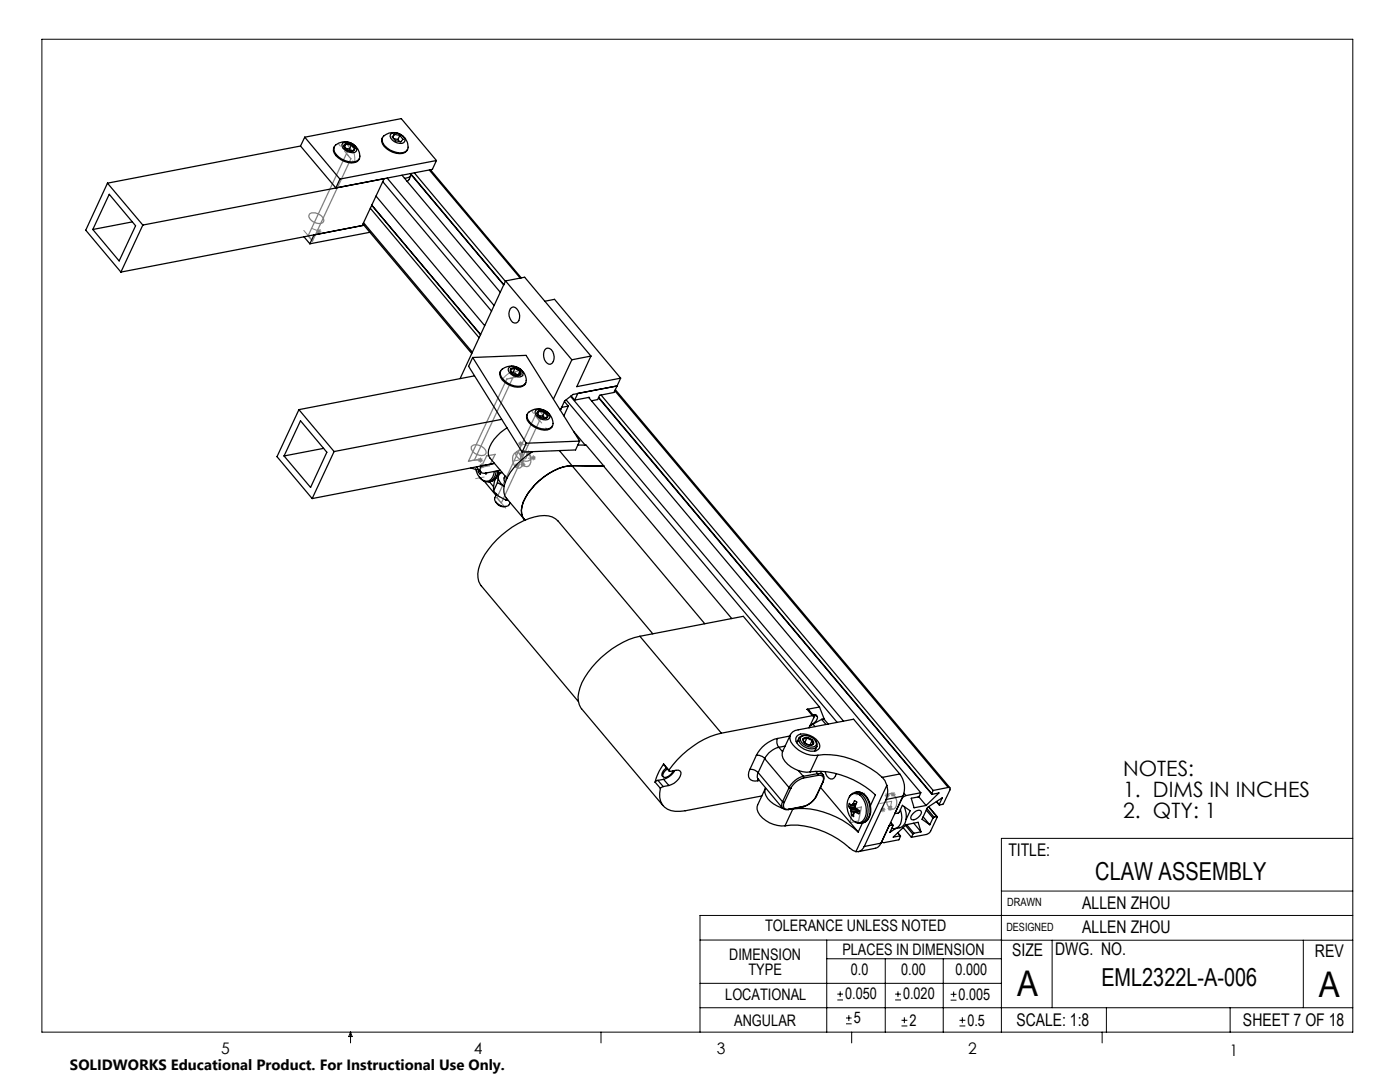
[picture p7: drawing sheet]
<svg xmlns="http://www.w3.org/2000/svg" width="279mm" height="216mm" viewBox="0 0 279 216" stroke-linecap="round" stroke-linejoin="round" font-family="sans-serif">
<g fill="none" stroke="#000" stroke-width=".2">
<path d="M8.4 7.8h261.6v198.2h-261.6zM199.8 177.8h70.2M270 167.3h-70.2v38.7M139.7 187.6h60.2M139.7 196.2h60.1M165 187.6v18.4M165 191.3h34.8M167.1 199.5h1.1M167.1 198.4h1.1M167.7 197.8v1.1M176.7 191.3v14.7M178.6 199.5h1.2"/>
<path d="M178.6 198.4h1.2M179.2 197.8v1.1M188.2 191.3v14.7M189.7 199.6h1.2M189.7 198.4h1.2M190.3 197.8v1.2M199.8 187.6h70.2M210 187.6v13.5M260.1 187.6v13.5M270 182.7h-130.3v23.3M70 206v2.1M70 206l.3 .8h-.7z"/>
<path d="M119.9 206v2.1M139.7 201.1h130.3M168.8 204.3h1.2M168.8 203.1h1.2M169.4 202.6v1.1M170 206v2.1M179.9 204.7h1.2M179.9 203.6h1.2M180.5 203v1.2M191.5 204.7h1.2M191.5 203.6h1.2M192.1 203v1.2"/>
<path d="M220 206v2.1M220.8 201.1v4.9M245.5 201.1v4.9"/>
</g>
<g fill="none" stroke="#808080" stroke-width=".2">
<path d="M63.1 46.1h1M63.3 45.8l.7 .7M63.6 45.6v1.1M64 45.8l-.7 .7M95.4 91.8h1M95.5 91.5l.7 .7M95.6 93h1M95.8 92.6l.7 .7M95.9 91.3v1M96.1 92.5v1M96.2 91.5l-.7 .7M96.5 92.6l-.7 .7"/>
<path d="M102.7 92.9h1M102.8 92.6l.7 .7M103.2 92.4v1M103.4 88.5h1M103.5 92.6l-.7 .7M103.5 88.2l.7 .7M103.6 90.7h1M103.7 90.3l.7 .7M103.9 92.7h.9M103.9 88.1v.9M104 92.4l.7 .7M104.1 90.2v1"/>
<path d="M104.2 88.2l-.7 .7M104.4 92.2v1M104.4 90.3l-.7 .7M104.7 92.4l-.7 .7M105 90.4h1M105.1 90l.7 .7M105.5 89.9v1M105.8 90l-.7 .7M105.9 91.4h1M106.1 91l.7 .7M106.4 90.8v1.1M106.8 91l-.7 .7"/>
<path d="M176.6 158.7h1M176.7 158.4l.7 .7M177.1 158.2v1M177.4 158.4l-.7 .7M177.7 158.5h1.1M177.9 158.2l.7 .7M178.2 158v1M178.6 158.2l-.7 .7M169.7 161.7h1M169.8 161.4l.7 .7M170.1 161.2v1M170.5 161.4l-.7 .7"/>
<path d="M175.7 161.6h1M175.9 161.2l.7 .7M176.2 161.1v1M176.6 161.2l-.7 .7M177.1 161.3h1.1M177.3 160.9l.7 .7M177.6 160.8v1M178 160.9l-.7 .7"/>
</g>
<g fill="none" stroke="#808080" stroke-width=".25">
<path d="M69.1 28.6l1.1 .3 .6 .7-.5 .6-1-.3-.6-.7zM69.1 30.7l.9 1-7.6 16.4-.9-1zM61.8 42.7a1.95 1.95 0 0 1 2.8 1.4 1.52 1.52 0 0 1-2.3 0l-.4-.3a.79 .79 0 0 1-.1-1.1zM101.1 75.6l1.2-.2-7.6 16.4-1.2 .2zM101.9 73.6l.9-.2 1 .6 .1 .7-.9 .2-.9-.6zM94.1 89.1a1.97 1.97 0 0 1 2.9 .9 .74 .74 0 0 1-.3 .8 .74 .74 0 0 1-.7 .1 1.8 1.8 0 0 1-1.9-1.8zM97.1 91l1.7-.3-1.1 2.2-1.7 .3zM102.6 90.6l.1-.1a.95 .95 0 0 1 1.4 .6 1.52 1.52 0 0 1-.6 2.3 1.94 1.94 0 0 1-.9-2.8zM103 90.2a1.96 1.96 0 0 1 2.9 1.3 1.32 1.32 0 0 1-2 .3l-.6-.6a.81 .81 0 0 1-.3-1zM104.2 90.2a1.1 1.1 0 0 1 1.7 .9 1.39 1.39 0 0 1-.8 2 1.9 1.9 0 0 1-.9-2.9zM105.4 90.4l.2 .3h-.5zM106.8 82.9l.9 1.1-7.7 16.4-.8-1.1z"/>
<path d="M107.6 82l1.1 .2 .6 .7-.4 .6-1.1-.3-.6-.7zM177.3 158.5a.95 .95 0 0 1 1.5 .7 1.55 1.55 0 0 1-.7 2.3 1.9 1.9 0 0 1-.8-3zM170.2 161.4l1.7-.4-.6 2.8-1.6 .3zM177.5 161l.4-.1-.3 .4z"/>
</g>
<path d="M70.6 30.4l.2 1.9M101.7 74.4l-1.4 1.2M107.4 81.6h-.6l-.5 .3" fill="none" stroke="#808080" stroke-width=".2" stroke-dasharray="15.2 1.3 1.3 1.3" stroke-linecap="butt"/>
<path d="M69.2 29.7a.85 .85 0 0 0 1.5-.1 1.18 1.18 0 0 0-1.9-.6l.1 .3 .3 .4M102.2 73.6a.7 .7 0 0 0 .5 1.1l.3 .1a.57 .57 0 0 0 .9-.3 .57 .57 0 0 0-.5-.8l-.7-.2-.5 .1M108.8 82.4a.86 .86 0 0 0-1.5 .1 1.19 1.19 0 0 0 1.9 .6v-.4l-.4-.3" fill="none" stroke="#808080" stroke-width=".2" stroke-dasharray="15.2 1.3 1.3 1.3" stroke-dashoffset="14.6" stroke-linecap="butt"/>
<g fill="none" stroke="#808080" stroke-width=".2" stroke-dasharray="15.2 1.3 1.3 1.3">
<path d="M69.7 29.4l-.5 1.2M70.3 30l-1.1-1.3M70.3 30l.3 .4M70.8 32.3l-.1 .2M62.4 48.1l-1.8-2.1M63.7 46.1l-1.5-.5M100.3 75.6v.2M102.2 74.3l1.5-.3M102.2 74.3l-.5 .1M102.9 74.1l-.5 1.3M93.5 92l2.4-.4M94.9 95.5l1.7-.3"/>
<path d="M95.9 91.8l-1.3 .1M99.2 99.3l1.7 2.1M103.9 88.5l1.5 .4M104.9 91.5l.6-1.1M104.9 91.5l-2.3 .5M105.3 90.5h.2M106.3 81.9l-.1 .2M106.5 91.3l-1.1 .1M107.7 82l1.1 1.4M107.7 82l-.3-.4M108.3 82.7l-.6 1.2M170.8 158.6l1.7-.3"/>
<path d="M178 159.9l-.3 1.4M178 159.9l-2.4 .4M177.6 161.1h.2"/>
</g>
<path d="M70.7 32.5l-3.1-3.7M106.2 82.1l3 3.7" fill="none" stroke="#808080" stroke-width=".2" stroke-dasharray="15.2 1.3 1.3 1.3" stroke-dashoffset="14.8"/>
<path d="M100.3 75.8l4.2-.8" fill="none" stroke="#808080" stroke-width=".2" stroke-dasharray="15.2 1.3 1.3 1.3" stroke-dashoffset="15"/>
<g fill="none" stroke="#000" stroke-width=".25">
<path d="M21.4 36.5l7.1 8.4M21.4 36.5l-4.3 9.4 7 8.4M21.8 38.8l5.3 6.2-3.3 7.1-5.3-6.3zM60 29.1l-38.6 7.4M60 29.1l7 8.4M60.8 27.4l-.8 1.7M60.8 27.4l7 8.3M60.8 27.4l19.3-3.7 7 8.3M66.7 29.3a1.61 1.61 0 0 0 .8 2.2 3.8 3.8 0 0 0 3.7 .8l.6-.7M66.9 29.1a2.95 2.95 0 0 1 3.2-.5 2.95 2.95 0 0 1 1.7 2.9 2.11 2.11 0 0 1-3 .5 2.86 2.86 0 0 1-2.2-2.5zM67.8 35.7l-.8 1.8M68.4 28.6a1.95 1.95 0 0 1 2.8 1.3 .89 .89 0 0 1-1.3 .5 1.94 1.94 0 0 1-1.7-1.5z"/>
<path d="M68.7 29.2a1.66 1.66 0 0 0 1.6 1M68.7 29.2l.2 .4M68.8 29.6l.9 .1M69.1 28.6l1.1 .3M69.1 28.6a.43 .43 0 0 0-.4 .6M69.1 28.6l-.4 .6M69.1 28.6l.5 .3h.6M69.1 28.6l-.3 .8M69.7 29.7l.4 .5M70.2 28.9l.6 .7M70.2 28.9l.2 .5 .4 .2M70.2 28.9l-.5 .8"/>
<path d="M70.2 30.2h.1M70.8 29.6a.48 .48 0 0 1-.5 .6M70.8 29.6l-.5 .6M75 39.1l21.7 25.9M76.3 27.4a1.61 1.61 0 0 0 .9 2.3 3.7 3.7 0 0 0 3.6 .7l.6-.6M76.4 36.2l21.7 25.9M76.4 27.3a2.93 2.93 0 0 1 3.4-.6 2.93 2.93 0 0 1 1.6 2.9 1.67 1.67 0 0 1-2.3 .8 3.7 3.7 0 0 1-2.8-2.3zM77.3 35.5l21.3 25.5M78.1 26.6a2.14 2.14 0 0 1 2.7 1.3v.3a1.16 1.16 0 0 1-1.6 .3 1.68 1.68 0 0 1-1.3-1.6zM78.6 27.7l.8 .1M78.7 26.8l-.4 .5 .6 .8 1.1 .2 .4-.5-.6-.8M78.7 26.8l1.1 .2"/>
<path d="M78.7 26.8l-.3 .7M79.4 27.8l.3 .5M79.8 27l-.4 .8M80.2 35l19.6 23.3M80.7 35.6a1.48 1.48 0 0 0 1.4-.7l-.4 .9-.5 .4M81.9 34.6l18.6 22.3M82 34.6l18.5 22.2M82.7 34.5l18.2 21.6M85.7 33.9l18.1 21.6M85.9 33.9l18.1 21.6M87.1 32l-19.3 3.7M87.1 32l-.8 1.8-19.3 3.7"/>
<path d="M26.4 44.3l-7.9 1.5M28.5 44.9l48.2-9.2-4.4 9.3-48.2 9.3M28.5 44.9l-4.4 9.4M60.7 47.3l1.1 1.3M72.4 44.7l21.8 25.9M72.6 44.4l21.7 25.9M72.6 44.9l-9.9 2-.9 1.7M73.8 46.4l-12 2.2M73.9 41.6l21.7 25.8M74.2 40.9l21.7 25.8M74.2 41l21.7 25.8M100.9 56.1l13.2 15.7"/>
<path d="M100.9 56.1l-9.1 19.4M100.9 56.1l3.8-.8 13.2 15.7M94.3 71.3l10.7-.4 10.7 17.1M94.3 71.3l10.7 17.1M94.3 71.3l-.8 1.8 10.7 17.1M94.7 75l-35 6.7M99.9 74a1.71 1.71 0 0 0 .8 2.3 3.7 3.7 0 0 0 3.7 .7l.3-.2 .3-.4M100 73.8a2.95 2.95 0 0 1 3.3-.5 2.95 2.95 0 0 1 1.7 2.9 2.07 2.07 0 0 1-3 .6 2.94 2.94 0 0 1-2.2-2.6zM101.7 73.3a2.07 2.07 0 0 1 2.7 1.2v.3a1.84 1.84 0 0 1-2.8-.6l-.1-.7zM101.8 61.6a.75 .75 0 0 1 1.3 0 1.89 1.89 0 0 1-.1 2.9 1.7 1.7 0 0 1-1.3-2.5zM101.9 73.6a1.23 1.23 0 0 0 1.5 1.3l.5-.2M101.9 73.6l.1 .7"/>
<path d="M102.4 74.3l-.3 .1M102.4 74.3l1 .6M102.8 73.4l1 .6M102.8 73.4h-.4l-.5 .2M102.8 73.4l-.5 .2h-.4M102.8 73.4l.5 .4 .5 .2M102.8 73.4l-.4 .9M103.4 74.9h.1M103.8 74a.53 .53 0 0 1 .1 .7M103.8 74l.1 .7M103.8 74l-.4 .9M103.9 74.7l-.6 .2"/>
<path d="M108.7 60.1l2-.4 13.2 15.8M109 69.5a1.15 1.15 0 0 1 1.5 1.2 1.34 1.34 0 0 1-1 2 2.03 2.03 0 0 1-.5-3.2zM113 79.8l54.1 64.3M113.9 79.1l54.4 64.8M114 79l.7 .8M114.1 71.8l-3.6 7.8M117.5 79.3h.1M117.5 79.3l-2.8 .5M117.5 79.3l66.3 78.9M117.9 71l-3.8 .8M117.9 71l-2.8 6.2 8.8-1.7M119.5 79.4l66.4 79.1"/>
<path d="M119.5 79.3l66.4 79.1M119.9 78.8l66.3 78.9M122.7 78l66.5 79.1M122.8 77.8l66.8 79.4M123.2 77l-8.8 1.7-1.7 1.3-.9 1.8 .3-.5 1.3-.3M123.2 77l-7.9 1.5-.6 1.3M123.2 77l-.7 1.3-2.8 .6-.4 .8-1.3 .3M123.9 75.5l-.7 1.5M59.7 81.7l-4.4 9.4 7 8.4M59.7 81.7l7 8.4M60 84l5.2 6.2-3.2 7.1-5.3-6.3zM64.6 89.5l-7.9 1.5"/>
<path d="M66.7 90.1l-4.4 9.4M94 93.4l1.6 .3M94.9 93.6a2.77 2.77 0 0 0 2.2 2.4 1.81 1.81 0 0 0 1.6-1.9M95.1 93.2l.9 1M95.5 93.7v.5M95.7 95.2v.1a1.83 1.83 0 0 0 1.8 .8M95.8 94.1l-.3 .1M95.9 93l.1 .1M96 94.1l-.2 .6-.3-.5M96 93.1a.83 .83 0 0 0-.1 1 .83 .83 0 0 0 1 .3l2.9-.6M96 93.1l2.7-.6-36.4 7M96.6 96l2.4 2.8"/>
<path d="M97.1 94.4l-.1 .2-.2-.2M97.7 96.1l.8 1M98.5 98l1.1 1 1.4 .8M99 95.4l-.7 .6-.4 .1M99.1 98.6l-.4 .7a1.89 1.89 0 0 0 2.4 1.7l.3-.1 .4-.6M99.3 96.3l-.8 1.7M99.4 93.9a2.11 2.11 0 0 1-1.8 2.2 2.16 2.16 0 0 0 1.4-2.1M99.4 95.1a2.52 2.52 0 0 0 1.2 1.9l-1.3-.7M99.4 94.4a5.8 5.8 0 0 0-.9 3.6M99.4 94.4v.7M99.4 95.1l-.1 1.2M99.5 93.9v.4"/>
<path d="M100.1 83.7l-33.4 6.4M100.2 94.3l-.8 .1M100.2 94.3l-.5 .3-.3 .5M100.8 95a.99 .99 0 0 0 0 1.2M101 99.8l.5 .1M101.1 99.5l-.1 .3M101.2 85.4a7.4 7.4 0 0 0-3.8 5l.4 1 3.4 4M105 88.4l-.8 1.8M105.3 82.6a1.25 1.25 0 0 0 .3 1.7 4.1 4.1 0 0 0 4.1 1.3l.6-.7M105.4 82.4a2.96 2.96 0 0 1 3.3-.5 2.96 2.96 0 0 1 1.6 2.9 2.17 2.17 0 0 1-2.9 .5 2.76 2.76 0 0 1-2.2-2.5zM106.3 90.1a12.4 12.4 0 0 0-5.7 6.7 2.91 2.91 0 0 0 .4 2.6l3.6 4.1M106.9 81.9a2.02 2.02 0 0 1 2.8 1.3 1.48 1.48 0 0 1-2.3 .1 1.02 1.02 0 0 1-.5-1.4z"/>
<path d="M107.2 82.5a1.67 1.67 0 0 0 1.7 1M107.2 82.5l.2 .4M107.4 82.9l.9 .1M107.6 82l1.1 .2M107.6 82a.48 .48 0 0 0-.4 .5M107.6 82l-.4 .5M107.6 82l.6 .2h.5M107.6 82l-.3 .7M108.3 83l.4 .5M108.7 82.2l.3 .2 .3 .5M108.7 82.2l.3 .5 .3 .2M108.7 82.2l-.4 .8"/>
<path d="M108.7 83.5h.2M109.3 82.9a.43 .43 0 0 1-.4 .6M109.3 82.9l-.4 .6M111.6 89.9l29.1 34.6M112.6 80.1l.8 .9M113.4 81l-.9 2M114.2 92.9a11.6 11.6 0 0 0-8.2 4.7 6 6 0 0 0-1.7 5.5l.3 .4M114.2 92.9a11.6 11.6 0 0 0-8.2 4.7 6.5 6.5 0 0 0-1.9 4.9l.2 .6 .4 .6M114.2 92.9l6.3 .1M114.5 86.1l2.3 2.7M115.3 88.8h1.7l3.5 4.2M115.7 88l-10.7 .4"/>
<path d="M115.7 88l-.8 1.8-10.7 .4M120.5 93l25.6 30.4M120.5 93h.1M98.9 100.1l.3 .4a1.69 1.69 0 0 0 1.7 .6M104.6 103.5l.2 .3M127.7 127a18 18 0 0 0-12 10.2 4.3 4.3 0 0 0 .4 4.2l16.2 19.4M127.7 127l16.3 19.3M127.7 127l20.6-4 15.2 18.1M130.3 126.5l-18.9-22.5a4.5 4.5 0 0 0-4.8-.8 17.5 17.5 0 0 0-10.8 9.4 4.2 4.2 0 0 0 .2 4.3l19.4 23.1M130.7 156.1l1.1 1.2M131.3 155.7l-.6 .4M131.3 155.7l1.1 1.3"/>
<path d="M131.8 157.3a3.4 3.4 0 0 0 2.1 4.4l.9 .2 1.9-.1 15.3-3M132.4 157l-.6 .3M132.4 152.4a11 11 0 0 0-1.7 3.7M132.4 152.4l1.1 1.4M132.4 152.4l1.1 1.3M132.4 155.5l-1.1 .2M132.4 155.5l1.1 1.2M133 153.2a1.18 1.18 0 0 0-.7 1.8M133.2 153.5a1.49 1.49 0 0 0-.9 1.5 1.57 1.57 0 0 0 2-1.2M133.5 153.7l.2 .2a3.1 3.1 0 0 1 2-.1 1.19 1.19 0 0 1-.2 1.6 3.4 3.4 0 0 1-2 1.3M133.5 156.7l-1.1 .3M134.7 153.7a3.6 3.6 0 0 1-2.3 1.8"/>
<path d="M144 146.3a18.6 18.6 0 0 0-10.5 7.4M149.6 153.5a1.41 1.41 0 0 0-.1 1.8 1.41 1.41 0 0 0 1.7 .5M149.6 153.5a1.93 1.93 0 0 1 1.7 .7M151 150.7a2.1 2.1 0 0 1 1.6 .7M151 150.7l-1.4 2.8M151.2 155.4h.1M151.3 154.2a1.22 1.22 0 0 0 0 1.2l4.8 5.8M151.3 154.2l4.9 5.8M151.4 155.5l-.2 .3M151.5 155.7l-.3 .1M152.6 151.4l4.9 5.8M152.6 151.4l-1.3 2.8"/>
<path d="M152.8 157.3l-1.6 3.3a2.78 2.78 0 0 0 1.6 3.1 6 6 0 0 0 3.9 1.1M152.8 157.2a2.77 2.77 0 0 0 1.6 3.2l1.7 .9M155.2 147.4a6.5 6.5 0 0 0-4.2 3.3M155.2 147.4a1.72 1.72 0 0 0 .2 1.7M155.4 149.1a4.5 4.5 0 0 0-2.8 2.3M155.4 149.1l.8 .9M156.2 160l.3 .1M156.2 160a1.28 1.28 0 0 0-.1 1.2M156.7 148.9l-1.3 .2M157.5 157.2l.3 .1M157.5 157.2l-1.3 2.8M157.6 146.9l-2.4 .5"/>
<path d="M157.8 146.6l-1.6 3.3a2.21 2.21 0 0 0 1 2.6 5.8 5.8 0 0 0 4.5 1.5M157.8 157.3l-1.3 2.8M159 146.9a2.66 2.66 0 0 1 3.3 .2 2.2 2.2 0 0 1 1.2 2.2 2.4 2.4 0 0 1-3.1 .2 2.54 2.54 0 0 1-1.6-2.2zM159.1 147.9l-.2 .1M159.3 153.7l1 1.2M159.5 147.2l-.5 1M159.8 147a2.24 2.24 0 0 1 3.1 1.3 .86 .86 0 0 1-1.1 .8 2.19 2.19 0 0 1-2.1-1.7zM160.3 147.4a1.33 1.33 0 0 0 1.7 1.3l.3-.3M160.3 147.4l.1 .7M160.3 154.9a4.5 4.5 0 0 0-2.8 2.3M160.3 154.9v.4M160.3 155.3a4 4 0 0 0-2.5 2"/>
<path d="M160.5 146.8h-.2a.87 .87 0 0 0-.8 .4 .87 .87 0 0 0 .1 1 2.75 2.75 0 0 0 3.2 1 .99 .99 0 0 0-.1-1.4M160.7 148.3l.6 .3M161.1 147.2l.5 .1 .5 .4M161.1 147.2a.62 .62 0 0 0-.8 .2M161.1 147.2l-.8 .2M161.1 147.2l.5 .4 .5 .1M161.1 141.5l.3 .1 1 1.3M161.1 147.2l-.5 1M161.1 141.5l1 1.3M161.7 154a16.7 16.7 0 0 1 13 4.6l-1 2.2M162.1 147.7l.3 .4-.1 .3M162.1 147.7l.2 .7"/>
<path d="M162.1 147.7l-.5 1M162.1 142.8a.25 .25 0 0 1 .3 .1 .25 .25 0 0 1 0 .3l-.9 2M162.1 142.8l-18.1 3.5M162.2 142.6a.62 .62 0 0 1 .9 .3M162.2 144.5l-.6 .3M162.2 144.5l.5 .5M162.3 148.4l-.6 .3M162.4 142.8h.5l.2 .1a1.72 1.72 0 0 1-1.4 1.8M162.7 149.6l.1 .2M162.8 153.9l.4 .5M162.9 158.9a4 4 0 0 1-2.6 2M162.9 158.8a4.3 4.3 0 0 1-2.6 2.2"/>
<path d="M162.9 158.8v.1M163.1 148.9l-.5 1M163.2 154.4v.3M163.2 154.4h.7l.4 .2M163.2 154.4l-2.9 .5M163.2 154.7a.84 .84 0 0 1 1 .3 .84 .84 0 0 1 0 1.1M163.2 150.7a5.5 5.5 0 0 1-5.5-3.2 1.58 1.58 0 0 1 1.6-1.9l11.1-2.1 9.2 10.9M163.2 150.7a16.7 16.7 0 0 1 12.9 4.4M163.2 154.7l-2.9 .6M163.2 150.7l-1.5 3.3M163.5 141.1l-2.4 .4M163.5 141.1l1 2.4"/>
<path d="M163.7 153.9l.6 .7M163.8 157.1l7.5 8.9M164 143.5l.4-.1 .9 1.1M164 143.5l-1.8 1M164 143.5l.9 1.1M164.2 156.1l-1.3 2.8M164.3 154.6h.1M164.3 154.7a1.36 1.36 0 0 1 0 1.3M164.3 156l-.1 .1M164.3 156l-1.4 2.8M164.7 154a1.57 1.57 0 0 0 1.5 1.4 1.3 1.3 0 0 0 .7-1.1M169.7 158.7a1.46 1.46 0 0 1 2.3 .3 3.8 3.8 0 0 1 0 4.9 1.66 1.66 0 0 1-2.2-.7 3.8 3.8 0 0 1-.1-4.5z"/>
<path d="M170.5 158.2l-.3 .1-.7 .6M170.6 158.1a1.98 1.98 0 0 1 2.4 1.2 3.6 3.6 0 0 1-.5 4.8l-.7 .2a1.9 1.9 0 0 0 1.4-2.1 3.9 3.9 0 0 0-1.9-4zM170.6 158.1l-.1 .1M170.9 158.1a2.38 2.38 0 0 1 2.6 1.9 3.5 3.5 0 0 1-.8 4l-.4 .1M176.1 155.1l.5 .7 .4 .9M176.8 159.5l-4.3 9.4M177 156.7a4.7 4.7 0 0 1-.2 2.8M177 156.7l-6.2 13.2M179.6 154.4a4.4 4.4 0 0 1 .6 4.5M179.6 154.4l-3.5 .7M180.2 158.9l-3.4 .6M180.2 158.9l-4.4 9.3"/>
<path d="M180.4 158.3l.4 .4M180.8 158.7l-.8 .6-1.4 3 .8-.1 .7-1.5 1.5 1.1-.8 1.7M183.3 159l1.5 1.7M183.8 158.2l-.5 .8-1.4 .3 .5 1.9 2.4-.5M183.8 158.2l-3 .5M185.9 158.4l.1 .1 1.4-.3-2.6 2.5M186.2 157.7l-.3 .7M186.9 159.9l.5 .7M186.9 159.9l.5 .6M189.2 157.1a.32 .32 0 0 1 .4 .1 .32 .32 0 0 1 0 .4l-1.4 2.9-.7 .2-.1-.2M189.2 157.1l-3 .6M156.1 161.2a1.06 1.06 0 0 0 1.3 .3"/>
<path d="M156.5 160.1a.84 .84 0 0 0-.1 1.1 .84 .84 0 0 0 1 .3M156.7 164.8a16.2 16.2 0 0 1 11.8 3.5l1.7 1.4 .6 .2M157.4 161.5h.1M158.2 161.4a16.9 16.9 0 0 1 13.1 4.6M158.2 161.4l-1.5 3.4M158.2 161.4l-.5 .1M160.3 161l-2.9 .5M160.3 160.9v.1M160.3 160.9l-2.9 .6M169.4 160.9l.3 .4M169.7 161.3l.1 .3M169.7 161.3h.1"/>
<path d="M169.8 160.7h.2M169.8 160.7h.1M169.8 160.7l-.3-.4-.1 .6M169.8 161.6h.1M169.9 161.6v.4M169.9 162v.6M169.9 162h.1M170.1 160.7h-.1M170.1 160.7l.6-.1-.7 .1M170.2 160.4l-.1 .3M170.3 160.4v-.1a.32 .32 0 0 1 .3-.5 .32 .32 0 0 1 .3 .4l-.2 .6M170.3 160.4h-.1"/>
<path d="M170.3 160.4l.6-.1-.7 .1M170.4 162.5l-.5 .1M170.5 162.1l-.1 .2v.6l-.5-.3M170.5 162.1h.3M170.7 164a1.28 1.28 0 0 0 1.2 .2M170.7 160.8v.4l.2 .2M170.7 160.8l-1.3 .1M170.7 161l-1 .3M170.8 162.1h.1M170.9 161.4l-1.1 .2M170.9 161.4l-1 .2M170.9 161.4l.6 .3"/>
<path d="M170.9 161.4h.1M171.4 161.8h.1M171.4 161.7v.1M171.4 161.7l-1.5 .3M171.4 161.8l-1.5 .2M171.5 161.7v.4a.22 .22 0 0 1-.1 .3 .22 .22 0 0 1-.3-.2l-.3-.1M171.5 161.7l-1 .4M171.5 161.9l-.7 .2M172.1 164.2l-.8 1.8M172.5 168.9a1.52 1.52 0 0 1-1.7 1M175.8 168.2a1.56 1.56 0 0 1-1.1 1.1l-3.4 .6M175.8 168.2l-3.3 .7"/>
<path d="M176 167.9l.1 .2M177.7 164.2l.4 .4M177.8 164.1l.4 .5M178.1 164.6l-.7 .1-1.3 3a.3 .3 0 0 0 0 .3 .3 .3 0 0 0 .4 .1l2.9-.5 .3-.7-.1-.1M178.1 164.6l.1 .1-.6 1.4 1.2-.8M179.1 166.2l.5 .6M179.2 166.2l.5 .6M179.7 161.5a3.2 3.2 0 0 1-.7 3.7l-.5 .1-.5-.1M180.2 165.1l1.7 2M180.4 160.9a3.8 3.8 0 0 1-.1 3.8l-.7 .5-.9 .1M180.7 164.7l1.5 1.7M180.9 164.5l1.5 1.8"/>
<path d="M182.1 162.5a1.35 1.35 0 0 1 1.7-.6 1.72 1.72 0 0 1-1.8 1.7l-.2-.4zM182.2 166.4l-.3 .7M182.4 164.3l1.4 1.7M182.4 166.3l-.2 .1M183.8 166l-1.4 .3M183.8 166l-.6-1.9-2.4 .5-2.5 2.4 1.3-.2M184.2 163l1.4 1.6M184.9 161.6l1.3 1.6M185 161.4l1.4 1.7M185.3 161l1.6 1.9M185.3 161l1.7 1.9M186.2 163.2l-.6 1.4"/>
<path d="M186.4 163.1l-.2 .1M186.9 162.9l.1 .2-1.3 2.7-.3 .5-.5 .2-3 .6M186.9 162.9l-.5 .2M187.4 160.5l.7-1.3-3 1.9-1.1 2.4 1.6 1.1"/>
</g>
<g font-size="7.1">
<text x="203" y="198.7">A</text>
<text x="263.2" y="198.9">A</text>
</g>
<g font-size="4.9">
<text x="218.6" y="175.7">CLAW ASSEMBLY</text>
<text x="219.8" y="196.7">EML2322L-A-006</text>
</g>
<g font-size="4.2">
<text x="224.2" y="154.8">NOTES:</text>
<text x="224.2" y="158.9">1. DIMS IN INCHES</text>
<text x="224.2" y="163.1">2. QTY: 1</text>
</g>
<g font-size="3.5">
<text x="201.2" y="170.7">TITLE:</text>
<text x="216" y="181.4">ALLEN ZHOU</text>
<text x="202" y="190.7">SIZE</text>
<text x="210.6" y="190.6">DWG. NO.</text>
<text x="216" y="186.2">ALLEN ZHOU</text>
<text x="262.4" y="190.9">REV</text>
<text x="202.9" y="204.6">SCALE: 1:8</text>
<text x="248.1" y="204.6">SHEET 7 OF 18</text>
</g>
<g font-size="3.2">
<text x="152.7" y="185.7">TOLERANCE UNLESS NOTED</text>
<text x="145.5" y="191.5">DIMENSION</text>
<text x="168.1" y="190.5">PLACES IN DIMENSION</text>
<text x="149.4" y="194.6">TYPE</text>
<text x="169.8" y="194.6">0.0</text>
<text x="179.8" y="194.6">0.00</text>
<text x="190.7" y="194.6">0.000</text>
<text x="144.7" y="199.6">LOCATIONAL</text>
<text x="168.7" y="199.4">0.050</text>
<text x="180.2" y="199.4">0.020</text>
<text x="191.3" y="199.5">0.005</text>
<text x="146.5" y="204.6">ANGULAR</text>
<text x="170.4" y="204.2">5</text>
<text x="181.5" y="204.6">2</text>
<text x="193.1" y="204.6">0.5</text>
<text x="44.2" y="210.4">5</text>
<text x="94.6" y="210.3">4</text>
<text x="143.1" y="210.4">3</text>
<text x="193.2" y="210.3">2</text>
<text x="245.4" y="210.6">1</text>
</g>
<text font-size="3" x="14" y="213.5">SOLIDWORKS Educational Product. For Instructional Use Only.</text>
<g font-size="2.3">
<text x="200.8" y="185.7">DESIGNED</text>
<text x="201" y="180.9">DRAWN</text>
</g>
</svg>
